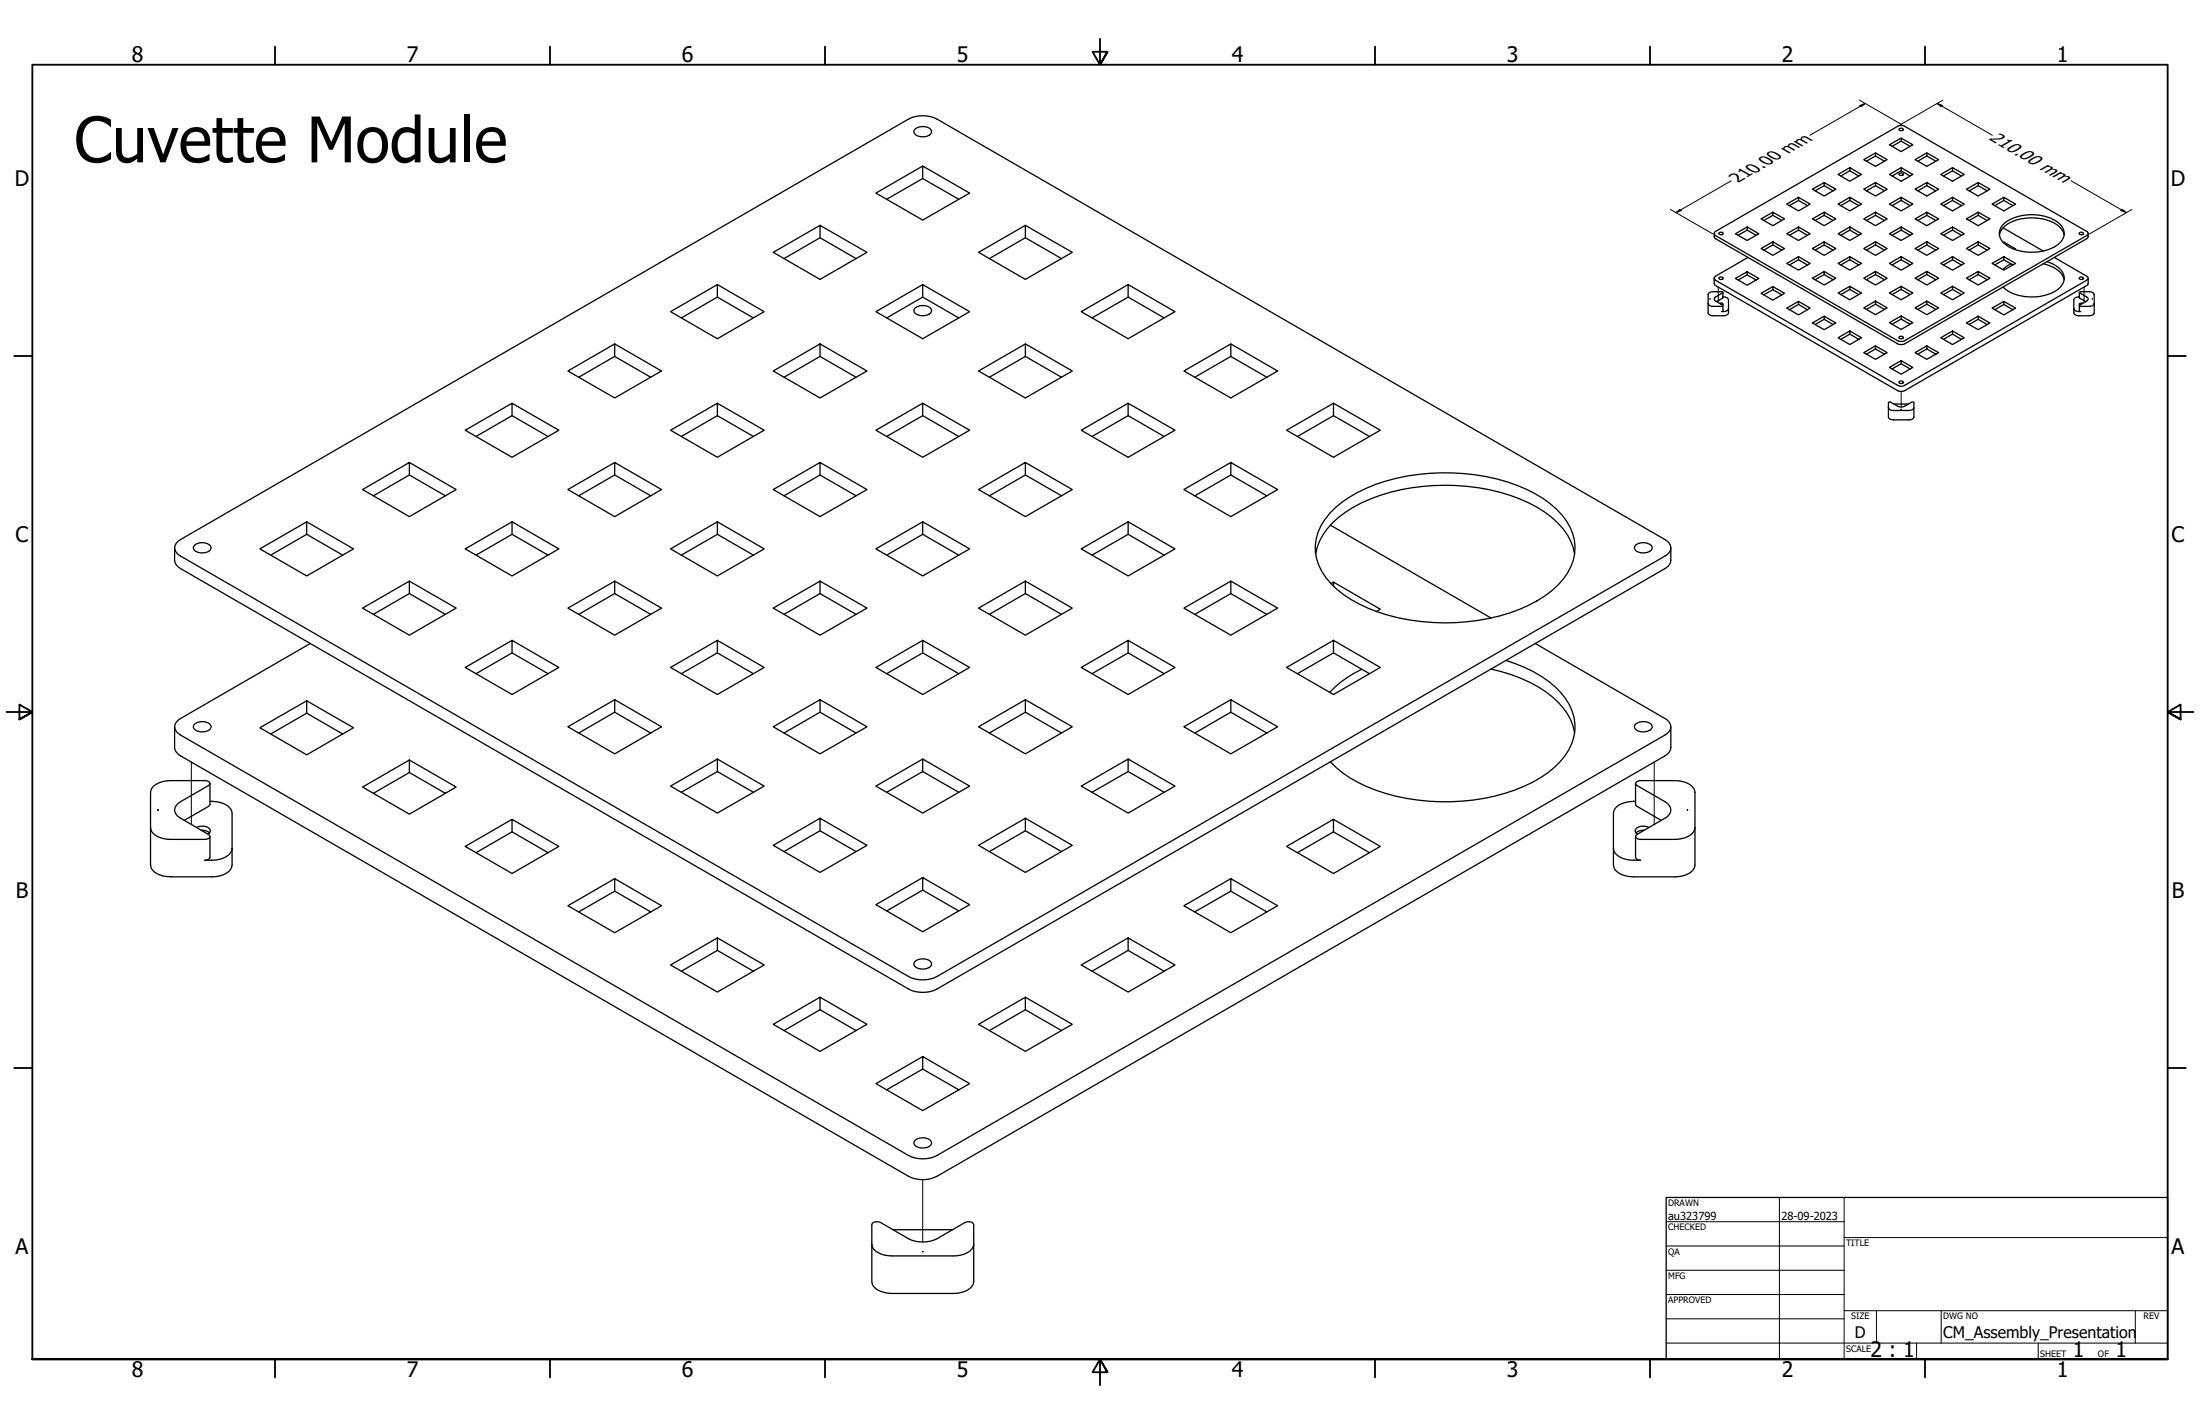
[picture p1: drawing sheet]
<svg xmlns="http://www.w3.org/2000/svg" width="864mm" height="559mm" viewBox="0 0 864 559" stroke-linecap="round" stroke-linejoin="round" font-family="sans-serif">
<!-- layer: Tweak Trail (ANSI) -->
<path d="M674.5 112.6v6.1M818.1 112.6v6.1M746.3 153.6v6.1M75.1 299v24.6M649.4 299v24.6M362.2 462.9v24.5" fill="none" stroke="#000" stroke-width=".39"/>
<!-- layer: Visible (ANSI) -->
<g fill="none" stroke="#000" stroke-width=".51">
<path d="M359.4 50.5a4.7 4.7 0 0 1 6.2 .8 1.93 1.93 0 0 1-1.8 2.2 3.9 3.9 0 0 1-5.1-1.7zM736.2 60l-4.6 2.7 4.6 2.6 4.6-2.6-4.6-2.7v1.2M742.7 57.4l3.6-2 3.5 2M745.4 50.6l1-.3 .6 .2a.78 .78 0 0 1-.7 .9 .78 .78 0 0 1-.9-.8zM746.3 54.2l-4.6 2.6 4.6 2.7 4.6-2.7-4.6-2.6v1.2M756.4 60l-4.6 2.7 4.6 2.6 4.6-2.6-4.6-2.7v1.2M348.1 78.2l14.1-8.1 14.1 8.1M362.2 65.2l-18.4 10.6 18.4 10.6 18.4-10.6-18.4-10.6v4.9M706 77.4l-4.6 2.7 4.6 2.7 4.6-2.7-4.6-2.7v1.3M712.5 74.9l3.6-2 3.5 2M716.1 71.6l-4.6 2.7 4.6 2.6 4.5-2.6-4.5-2.7v1.3M722.6 69.1l3.5-2.1 3.6 2.1"/>
<path d="M726.1 65.8l-4.6 2.7 4.6 2.6 4.6-2.6-4.6-2.7v1.2M726.1 77.4l-4.6 2.7 4.6 2.7 4.6-2.7-4.6-2.7v1.3M732.7 63.2l3.5-2 3.5 2M732.7 74.9l3.5-2 3.5 2M736.2 71.6l-4.6 2.7 4.6 2.6 4.6-2.6-4.6-2.7v1.3M742.7 69.1l3.6-2.1 3.5 2.1M745.7 68l1.3 .1a.79 .79 0 0 1-.7 .8 .79 .79 0 0 1-.9-.7zM746.3 65.8l-4.6 2.7 4.6 2.6 4.6-2.6-4.6-2.7v1.2M746.3 77.4l-4.6 2.7 4.6 2.7 4.6-2.7-4.6-2.7v1.3M752.8 63.2l3.6-2 3.5 2M752.8 74.9l3.6-2 3.5 2M756.4 71.6l-4.6 2.7 4.6 2.6 4.6-2.6-4.6-2.7v1.3"/>
<path d="M762.9 69.1l3.5-2.1 3.6 2.1M766.4 65.8l-4.6 2.7 4.6 2.6 4.7-2.6-4.7-2.7v1.2M766.4 77.4l-4.6 2.7 4.6 2.7 4.7-2.7-4.7-2.7v1.3M773 74.9l3.5-2 3.5 2M776.5 71.6l-4.6 2.7 4.6 2.6 4.6-2.6-4.6-2.7v1.3M786.6 77.4l-4.6 2.7 4.6 2.7 4.6-2.7-4.6-2.7v1.3M321.9 88.4l-18.4 10.6 18.4 10.6 18.4-10.6-18.4-10.6v4.9M402.5 88.4l-18.4 10.6 18.4 10.6 18.4-10.6-18.4-10.6v4.9M672.9 91.6v1.5l.5 .6 71.5 41.2 1.1 .3 1.7-.3 71.4-41.2 .6-.6v-1.5M673.1 91.1l71.8-41.5 1.7-.4 1.1 .4 71.4 41.2 .6 .6-.6 1.1-71.4 41.2-1.1 .3-1.7-.3-71.5-41.2a.83 .83 0 0 1-.3-1.4zM674.8 91.4l.9-.3 .6 .3a.78 .78 0 0 1-.7 .8 .78 .78 0 0 1-.8-.8zM682.3 92.3l3.5-2 3.6 2"/>
<path d="M685.8 89.1l-4.6 2.6 4.6 2.7 4.6-2.7-4.6-2.6v1.2M692.4 86.5l3.5-2 3.5 2M692.4 98.2l3.5-2.1 3.5 2.1M695.9 83.3l-4.6 2.6 4.6 2.7 4.6-2.7-4.6-2.6v1.2M695.9 94.9l-4.6 2.6 4.6 2.7 4.6-2.7-4.6-2.6v1.2M702.4 80.7l3.6-2 3.5 2M702.4 92.3l3.6-2 3.5 2M706 89.1l-4.6 2.6 4.6 2.7 4.6-2.7-4.6-2.6v1.2M712.5 86.5l3.6-2 3.5 2M712.5 98.2l3.6-2.1 3.5 2.1M716.1 83.3l-4.6 2.6 4.6 2.7 4.5-2.7-4.5-2.6v1.2M716.1 94.9l-4.6 2.6 4.6 2.7 4.5-2.7-4.5-2.6v1.2"/>
<path d="M722.6 80.7l3.5-2 3.6 2M722.6 92.3l3.5-2 3.6 2M726.1 89.1l-4.6 2.6 4.6 2.7 4.6-2.7-4.6-2.6v1.2M732.7 86.5l3.5-2 3.5 2M732.7 98.2l3.5-2.1 3.5 2.1M736.2 83.3l-4.6 2.6 4.6 2.7 4.6-2.7-4.6-2.6v1.2M736.2 94.9l-4.6 2.6 4.6 2.7 4.6-2.7-4.6-2.6v1.2M742.7 80.7l3.6-2 3.5 2M742.7 92.3l3.6-2 3.5 2M746.3 89.1l-4.6 2.6 4.6 2.7 4.6-2.7-4.6-2.6v1.2M752.8 86.5l3.6-2 3.5 2M752.8 98.2l3.6-2.1 3.5 2.1"/>
<path d="M756.4 83.3l-4.6 2.6 4.6 2.7 4.6-2.7-4.6-2.6v1.2M756.4 94.9l-4.6 2.6 4.6 2.7 4.6-2.7-4.6-2.6v1.2M762.9 80.7l3.5-2 3.6 2M762.9 92.3l3.5-2 3.6 2M766.4 89.1l-4.6 2.6 4.6 2.7 4.7-2.7-4.7-2.6v1.2M773 86.5l3.5-2 3.5 2M773 98.2l3.5-2.1 3.5 2.1M776.5 83.3l-4.6 2.6 4.6 2.7 4.6-2.7-4.6-2.6v1.2M776.5 94.9l-4.6 2.6 4.6 2.7 4.6-2.7-4.6-2.6v1.2M783 80.7l3.6-2 3.6 2M784.9 92.2a8.5 8.5 0 0 1 6.6-5.8 19.1 19.1 0 0 1 16.7 2.4 5.7 5.7 0 0 1 2.1 3.4M786.2 88.2a18.1 18.1 0 0 1 17.5-3 8.6 8.6 0 0 1 6.6 5.9 6.6 6.6 0 0 1-4.9 6.3 18.6 18.6 0 0 1-19-2.2 4.8 4.8 0 0 1-.2-7z"/>
<path d="M786.3 89.4l15.7 9.1M786.6 95.4v-.4l4.6 2.7-.4 .2M786.6 95l-.3 .1M816.2 91.4l.9-.3 .7 .3a.78 .78 0 0 1-.8 .8 .78 .78 0 0 1-.8-.8zM281.6 111.7l-18.4 10.6 18.4 10.6 18.4-10.6-18.4-10.6v4.9M307.8 101.5l14.1-8.2 14.1 8.2M362.2 111.7l-18.4 10.6 18.4 10.6 18.4-10.6-18.4-10.6v4.9M388.4 101.5l14.1-8.2 14.2 8.2M442.8 111.7l-18.4 10.6 18.4 10.6 18.4-10.6-18.4-10.6v4.9M670.5 119.1l.4 .7 1 .4h4l.4-.1-.1-.4M671.2 117.3h.1M672.9 109.2v2.3l.5 .6 71.5 41.2 1.1 .3 1.7-.3 71.4-41.2 .6-.6v-2.3"/>
<path d="M674.8 109l.9-.3 .6 .2a.79 .79 0 0 1-.7 .8 .79 .79 0 0 1-.8-.7zM675 119l1.3 .1-.2 .6M675.5 119.3l.8 .3M676.3 119.9v2.1l-.4 .3 1.2-.1a1.44 1.44 0 0 0 1.4-1.1M676.3 116.5h.8a1.44 1.44 0 0 1 1.4 1.1v5.2a1.64 1.64 0 0 1-2 1.1h-4.6l-1.3-.8v-7.8l1.3-.8 4.4 .1-2.9 1.9a.85 .85 0 0 0-.5 .8 .85 .85 0 0 0 .5 .9l2.8 1.5M676.3 114.7v2.2l-2.5 1.5M685.8 106.6l-4.6 2.7 4.6 2.6 4.6-2.6-4.6-2.7v1.3l3.6 2M685.8 107.9l-3.5 2M686.2 101l-12.8 7.4a.85 .85 0 0 0-.5 .8 .85 .85 0 0 0 .5 .8l71.5 41.2 1.7 .4 1.1-.4 71.8-41.5 .2-.7-.6-.6-12.7-7.4M695.9 112.4l-4.6 2.7 4.6 2.7 4.6-2.7-4.6-2.7v1.3l3.5 2M695.9 113.7l-3.5 2M702.4 104l3.6-2.1 3.5 2.1"/>
<path d="M706 118.3l-4.6 2.6 4.6 2.7 4.6-2.7-4.6-2.6v1.2l3.5 2M706 100.7l-4.6 2.7 4.6 2.6 4.6-2.6-4.6-2.7v1.2M706 119.5l-3.6 2M712.5 109.8l3.6-2.1 3.5 2.1M716.1 106.5l-4.6 2.7 4.6 2.6 4.5-2.6-4.5-2.7v1.2M722.6 104l3.5-2.1 3.6 2.1M722.6 115.6l3.5-2 3.6 2M726.1 100.7l-4.6 2.7 4.6 2.6 4.6-2.6-4.6-2.7v1.2M726.1 112.4l-4.6 2.6 4.6 2.6 4.6-2.6-4.6-2.6v1.2M732.7 109.8l3.5-2.1 3.5 2.1M736.2 106.5l-4.6 2.7 4.6 2.6 4.6-2.6-4.6-2.7v1.2M736.2 118.2l-4.6 2.6 4.6 2.7 4.6-2.7-4.6-2.6v1.2"/>
<path d="M742.7 104l3.6-2.1 3.5 2.1M742.7 115.6l3.6-2 3.5 2M746.3 100.7l-4.6 2.7 4.6 2.6 4.6-2.6-4.6-2.7v1.2M746.3 112.4l-4.6 2.6 4.6 2.6 4.6-2.6-4.6-2.6v1.2M752.8 109.8l3.6-2.1 3.5 2.1M756.4 106.5l-4.6 2.7 4.6 2.6 4.6-2.6-4.6-2.7v1.2M756.4 118.2l-4.6 2.6 4.6 2.7 4.6-2.7-4.6-2.6v1.2M762.9 104l3.5-2.1 3.6 2.1M762.9 115.6l3.5-2 3.6 2M766.4 100.7l-4.6 2.7 4.6 2.6 4.7-2.6-4.7-2.7v1.2M766.4 112.4l-4.6 2.6 4.6 2.6 4.7-2.6-4.7-2.6v1.2M773 109.8l3.5-2.1 3.5 2.1"/>
<path d="M776.5 106.5l-4.6 2.7 4.6 2.6 4.6-2.6-4.6-2.7v1.2M783 104l3.6-2.1 3.6 2.1M786.6 118.3l-4.6 2.6 4.6 2.7 4.6-2.7-4.6-2.6v1.2l3.6 2M786.6 100.7l-4.6 2.7 4.6 2.6 4.6-2.6-4.6-2.7v1.2M786.6 119.5l-3.6 2M789.4 103.5l-1.8 1.1-1.4 1.2M802 103.5a9.9 9.9 0 0 1 8.3 6.3M803.5 102.7a8.7 8.7 0 0 1 6.8 5.8 6.6 6.6 0 0 1-4.9 6.5 19.6 19.6 0 0 1-18.3-1.6l-.8-.8M816.2 109l.9-.3 .7 .2a.79 .79 0 0 1-.8 .8 .79 .79 0 0 1-.8-.7zM816.2 114.7l.1 2.2 2.5 1.5M816.2 116.5h-.7a1.44 1.44 0 0 0-1.4 1.1v5.2a1.64 1.64 0 0 0 2 1.1h4.6a1.44 1.44 0 0 0 1.4-1.1v-7.2a1.64 1.64 0 0 0-2-1.1l-3.8 .1 3.4 2.6-.6 1-2.7 1.5M816.2 119.9v2.1l.5 .3-1.2-.1a1.44 1.44 0 0 1-1.4-1.1"/>
<path d="M817.1 119.3l-.8 .3M817.6 119l-1.3 .1 .1 .6M821.4 117.3h.1M822.1 119.1a1.64 1.64 0 0 1-2 1.1h-3.4l-.4-.1 .1-.4M241.3 135l-18.4 10.6 18.4 10.6 18.4-10.6-18.4-10.6v4.9M267.5 124.8l14.1-8.2 14.1 8.2M321.9 135l-18.4 10.6 18.4 10.6 18.4-10.6-18.4-10.6v4.9M348.1 124.8l14.1-8.2 14.1 8.2M359.4 120.7a4.7 4.7 0 0 1 6.2 .8 1.92 1.92 0 0 1-1.8 2.2 3.9 3.9 0 0 1-5.1-1.7zM402.5 135l-18.4 10.6 18.4 10.6 18.4-10.6-18.4-10.6v4.9M428.7 124.8l14.1-8.2 14.2 8.2M483.2 135l-18.5 10.6 18.5 10.6 18.3-10.6-18.3-10.6v4.9"/>
<path d="M716.1 124.1l-4.6 2.6 4.6 2.7 4.5-2.7-4.5-2.6v1.2l3.5 2M716.1 125.3l-3.6 2M726.1 129.9l-4.6 2.6 4.6 2.7 4.6-2.7-4.6-2.6v1.2l3.6 2.1M726.1 131.1l-3.5 2.1M732.7 121.4l3.5-2 3.5 2M736.2 135.7l-4.6 2.7 4.6 2.6 4.6-2.6-4.6-2.7v1.2l3.5 2.1M736.2 136.9l-3.5 2.1M742.7 127.3l3.6-2.1 3.5 2.1M745.7 132.1l1.3 .1a.79 .79 0 0 1-.7 .8 .79 .79 0 0 1-.9-.7zM746.3 124l-4.6 2.6 4.6 2.7 4.6-2.7-4.6-2.6v1.2M752.8 121.4l3.6-2 3.5 2M756.4 135.7l-4.6 2.7 4.6 2.6 4.6-2.6-4.6-2.7v1.2l3.5 2.1"/>
<path d="M756.4 136.9l-3.6 2.1M766.4 129.9l-4.6 2.6 4.6 2.7 4.7-2.7-4.7-2.6v1.2l3.6 2.1M766.4 131.1l-3.5 2.1M776.5 124.1l-4.6 2.6 4.6 2.7 4.6-2.7-4.6-2.6v1.2l3.5 2M776.5 125.3l-3.5 2M201 158.2l-18.4 10.6 18.4 10.7 18.4-10.7-18.4-10.6v4.9M227.2 148l14.1-8.1 14.1 8.1M281.6 158.2l-18.4 10.6 18.4 10.7 18.4-10.7-18.4-10.6v4.9M307.8 148l14.1-8.1 14.1 8.1M362.2 158.2l-18.4 10.6 18.4 10.7 18.4-10.7-18.4-10.6v4.9M388.4 148l14.1-8.1 14.2 8.1M442.8 158.2l-18.4 10.6 18.4 10.7 18.4-10.7-18.4-10.6v4.9"/>
<path d="M469 148l14.2-8.1 14.1 8.1M523.5 158.2l-18.5 10.6 18.5 10.7 18.3-10.7-18.3-10.6v4.9M741.3 159.9l.4 .7 1 .4h7.2a1.44 1.44 0 0 0 1.4-1.1M741.4 157.9l.7-.1 3.3 1.8 1.2 .1 4.4-2 .3 .3v5.6a1.64 1.64 0 0 1-2 1.2h-6l-1.6-.5-.4-.7zM743.4 158.5h5.8M745.4 149.8l.6-.3 1 .2a.78 .78 0 0 1-.7 .9 .78 .78 0 0 1-.9-.8zM746.3 141.5l-4.6 2.7 4.6 2.7 4.6-2.7-4.6-2.7v1.2l3.5 2.1M746.3 142.7l-3.6 2.1M186.9 171.3l14.1-8.2 14.1 8.2M267.5 171.3l14.1-8.2 14.1 8.2M348.1 171.3l14.1-8.2 14.1 8.2M428.7 171.3l14.1-8.2 14.2 8.2"/>
<path d="M509.3 171.3l14.2-8.2 14.1 8.2M746.3 160.7h.1M146.6 194.6l14.1-8.2 14.1 8.2M160.7 181.5l-18.4 10.6 18.4 10.6 18.4-10.6-18.4-10.6v4.9M227.2 194.6l14.1-8.2 14.1 8.2M241.3 181.5l-18.4 10.6 18.4 10.6 18.4-10.6-18.4-10.6v4.9M307.8 194.6l14.1-8.2 14.1 8.2M321.9 181.5l-18.4 10.6 18.4 10.6 18.4-10.6-18.4-10.6v4.9M388.4 194.6l14.1-8.2 14.2 8.2M402.5 181.5l-18.4 10.6 18.4 10.6 18.4-10.6-18.4-10.6v4.9M469 194.6l14.2-8.2 14.1 8.2M483.2 181.5l-18.5 10.6 18.5 10.6 18.3-10.6-18.3-10.6v4.9"/>
<path d="M524.2 199.2a62.1 62.1 0 0 1 36.9-13.4 76.7 76.7 0 0 1 41.4 7.9 30.6 30.6 0 0 1 14.9 15.8 19.3 19.3 0 0 1-5.9 20.1 55.8 55.8 0 0 1-31.4 13.9 81 81 0 0 1-46.4-6.4 30 30 0 0 1-16.9-17.9 19.1 19.1 0 0 1 5.1-17.7zM68.5 215v4.9a4 4 0 0 0 2.4 3.2l285.7 165a12.5 12.5 0 0 0 11.3 0l285.6-165a3.9 3.9 0 0 0 2.4-3.2v-4.9M69.9 212.4l286.7-165.6a12.5 12.5 0 0 1 11.3 0l285.6 164.9a3.4 3.4 0 0 1 2.4 3.3 3.4 3.4 0 0 1-2.4 3.2l-285.6 165a12.5 12.5 0 0 1-11.3 0l-285.7-165a3.3 3.3 0 0 1-1-5.8zM76.5 213.8a4.7 4.7 0 0 1 6.3 .7 2.01 2.01 0 0 1-1.9 2.3 4 4 0 0 1-5-1.7zM106.3 217.8l14.1-8.1 14.1 8.1M120.4 204.8l-18.4 10.6 18.4 10.6 18.4-10.6-18.4-10.6v4.9M186.9 217.8l14.1-8.1 14.1 8.1M201 204.8l-18.4 10.6 18.4 10.6 18.4-10.6-18.4-10.6v4.9M267.5 217.8l14.1-8.1 14.1 8.1M281.6 204.8l-18.4 10.6 18.4 10.6 18.4-10.6-18.4-10.6v4.9M348.1 217.8l14.1-8.1 14.1 8.1M362.2 204.8l-18.4 10.6 18.4 10.6 18.4-10.6-18.4-10.6v4.9"/>
<path d="M428.7 217.8l14.1-8.1 14.2 8.1M442.8 204.8l-18.4 10.6 18.4 10.6 18.4-10.6-18.4-10.6v4.9M516.5 217.4a24.6 24.6 0 0 1 11.7-16.4 72.1 72.1 0 0 1 43.6-10.5 65.3 65.3 0 0 1 37.3 12.5 23.4 23.4 0 0 1 9 14.4M522.2 206.1l63.1 36.4M642.2 213.8a4.8 4.8 0 0 1 6.3 .7 2.01 2.01 0 0 1-1.9 2.3 3.9 3.9 0 0 1-5-1.7zM160.7 228l-18.4 10.6 18.4 10.7 18.4-10.7-18.4-10.6v4.9M241.3 228l-18.4 10.6 18.4 10.7 18.4-10.7-18.4-10.6v4.9M321.9 228l-18.4 10.6 18.4 10.7 18.4-10.7-18.4-10.6v4.9M402.5 228l-18.4 10.6 18.4 10.7 18.4-10.7-18.4-10.6v4.9M483.2 228l-18.5 10.6 18.5 10.7 18.3-10.7-18.3-10.6v4.9M523.5 230v-1.6l18.3 10.7-1.5 .8M523.5 228.4l-1.1 .6"/>
<path d="M121.8 252.5l-50.9 29.4a3.4 3.4 0 0 0-2.4 3.3 3.4 3.4 0 0 0 2.4 3.3l285.7 164.9a12.5 12.5 0 0 0 11.3 0l285.6-164.9a3.4 3.4 0 0 0 2.4-3.3 3.4 3.4 0 0 0-2.4-3.3l-50.8-29.4M146.6 241.1l14.1-8.2 14.1 8.2M201 251.3l-18.4 10.6 18.4 10.6 18.4-10.6-18.4-10.6v4.9M227.2 241.1l14.1-8.2 14.1 8.2M281.6 251.3l-18.4 10.6 18.4 10.6 18.4-10.6-18.4-10.6v4.9M307.8 241.1l14.1-8.2 14.1 8.2M362.2 251.3l-18.4 10.6 18.4 10.6 18.4-10.6-18.4-10.6v4.9M388.4 241.1l14.1-8.2 14.2 8.2M442.8 251.3l-18.4 10.6 18.4 10.6 18.4-10.6-18.4-10.6v4.9M469 241.1l14.2-8.2 14.1 8.2M523.5 251.3l-18.5 10.6 18.5 10.6 18.3-10.6-18.3-10.6v4.9M591.1 259.2a44.2 44.2 0 0 1 23.4 14.8 18.6 18.6 0 0 1-2 24.8 50.2 50.2 0 0 1-25.6 13.6 81.5 81.5 0 0 1-53.9-5.4 37.7 37.7 0 0 1-10.8-8"/>
<path d="M120.4 275l-18.4 10.6 18.4 10.6 18.4-10.6-18.4-10.6v4.9l14.1 8.1M120.4 279.9l-14.1 8.1M186.9 264.4l14.1-8.2 14.1 8.2M241.3 274.6l-18.4 10.6 18.4 10.6 18.4-10.6-18.4-10.6v4.9M267.5 264.4l14.1-8.2 14.1 8.2M321.9 274.6l-18.4 10.6 18.4 10.6 18.4-10.6-18.4-10.6v4.9M348.1 264.4l14.1-8.2 14.1 8.2M402.5 274.6l-18.4 10.6 18.4 10.6 18.4-10.6-18.4-10.6v4.9M428.7 264.4l14.1-8.2 14.2 8.2M483.2 274.6l-18.5 10.6 18.5 10.6 18.3-10.6-18.3-10.6v4.9M509.3 264.4l14.2-8.2 14.1 8.2M534.5 262.6a41.1 41.1 0 0 0-12.5 9.1"/>
<path d="M585.3 262.6a53.1 53.1 0 0 1 26.3 12.9 22 22 0 0 1 6.5 12.2M68.5 285.2v8.2a4.2 4.2 0 0 0 2.4 3.2l285.7 165a12.5 12.5 0 0 0 11.3 0l285.6-165a4 4 0 0 0 2.4-3.2v-8.2M76.5 284a4.7 4.7 0 0 1 6.3 .8 2.01 2.01 0 0 1-1.9 2.2 4 4 0 0 1-5-1.7zM160.7 298.2l-18.4 10.7 18.4 10.6 18.4-10.6-18.4-10.7v4.9l14.1 8.2M227.2 287.7l14.1-8.2 14.1 8.2M281.6 297.9l-18.4 10.6 18.4 10.6 18.4-10.6-18.4-10.6v4.9M307.8 287.7l14.1-8.2 14.1 8.2M362.2 297.9l-18.4 10.6 18.4 10.6 18.4-10.6-18.4-10.6v4.9M388.4 287.7l14.1-8.2 14.2 8.2M442.8 297.9l-18.4 10.6 18.4 10.6 18.4-10.6-18.4-10.6v4.9M469 287.7l14.2-8.2 14.1 8.2M642.2 284a4.8 4.8 0 0 1 6.3 .8 2.01 2.01 0 0 1-1.9 2.2 3.9 3.9 0 0 1-5-1.7z"/>
<path d="M62 317.8v.1M82.4 314.5a8.8 8.8 0 0 1 8.5 3.7l.2 21.3a5.4 5.4 0 0 1-5 4.2l-3 .4h-16a8.3 8.3 0 0 1-7.8-3.7l-.2-29.5a5.4 5.4 0 0 1 5-4.2l3-.4h13.3a1.44 1.44 0 0 1 1.9 1.6l-11.4 6.7a3.4 3.4 0 0 0-2.4 3.2 3.4 3.4 0 0 0 2.4 3.3l10.9 6.3 .6 .9a1.8 1.8 0 0 1-2 1.1h-13.3a8.3 8.3 0 0 1-7.8-3.7l-.2-.9M82.4 307.5l-.1 8.6-10 5.8M160.7 303.1l-14.1 8.2M267.5 310.9l14.1-8.1 14.1 8.1M348.1 310.9l14.1-8.1 14.1 8.1M428.7 310.9l14.1-8.1 14.2 8.1M642 307.5l.2 8.6 9.9 5.8M642 314.5a8.8 8.8 0 0 0-8.5 3.7l-.2 21.3a5.4 5.4 0 0 0 5 4.2l3 .4h16.1a8.3 8.3 0 0 0 7.8-3.7l.2-29.5a5.4 5.4 0 0 0-5-4.2l-3-.4h-13.4a1.43 1.43 0 0 0-1.8 1.6l11.3 6.7a3.4 3.4 0 0 1 2.4 3.2 3.4 3.4 0 0 1-2.4 3.3l-10.9 6.3-.6 .9a1.79 1.79 0 0 0 2 1.1h13.4a8.3 8.3 0 0 0 7.8-3.7l.2-.9M662.4 317.8v.1M77.1 324.7a4.3 4.3 0 0 1 5.4 .8l-.2 1.3-.6 .5M79 325.8a4.6 4.6 0 0 1 3.3 1"/>
<path d="M82.4 328.3v8.1a1.8 1.8 0 0 1-2 1.2 12.6 12.6 0 0 0 9.3-2.1l.8-.8 .6-1.7M201 321.5l-18.4 10.6 18.4 10.7 18.4-10.7-18.4-10.6v4.9l14.1 8.2M201 326.4l-14.1 8.2M307.8 334.2l14.1-8.2 14.1 8.2M321.9 321.1l-18.4 10.6 18.4 10.6 18.4-10.6-18.4-10.6v4.9M388.4 334.2l14.1-8.2 14.2 8.2M402.5 321.1l-18.4 10.6 18.4 10.6 18.4-10.6-18.4-10.6v4.9M523.5 321.5l-18.5 10.6 18.5 10.7 18.3-10.7-18.3-10.6v4.9l14.1 8.2M523.5 326.4l-14.2 8.2M642 328.3v8.1a1.79 1.79 0 0 0 2 1.2 11.8 11.8 0 0 1-10.1-2.9l-.6-1.7M645.4 325.8a4.4 4.4 0 0 0-3.2 1M647.3 324.7a4.3 4.3 0 0 0-5.3 .8l-.1 .7 .9 1.1"/>
<path d="M241.3 344.8l-18.4 10.6 18.4 10.6 18.4-10.6-18.4-10.6v4.9l14.1 8.1M241.3 349.7l-14.1 8.1M348.1 357.5l14.1-8.2 14.1 8.2M362.2 344.4l-18.4 10.6 18.4 10.6 18.4-10.6-18.4-10.6v4.9M483.2 344.8l-18.5 10.6 18.5 10.6 18.3-10.6-18.3-10.6v4.9l14.1 8.1M483.2 349.7l-14.2 8.1M281.6 368l-18.4 10.7 18.4 10.6 18.4-10.6-18.4-10.7v5l14.1 8.1M281.6 373l-14.1 8.1M359.4 377.1a4.7 4.7 0 0 1 6.2 .8 1.88 1.88 0 0 1-1.8 2.2 3.9 3.9 0 0 1-5.1-1.7zM442.8 368l-18.4 10.7 18.4 10.6 18.4-10.6-18.4-10.7v5l14.2 8.1M442.8 373l-14.1 8.1M321.9 391.3l-18.4 10.7 18.4 10.6 18.4-10.6-18.4-10.7v4.9l14.1 8.2"/>
<path d="M321.9 396.2l-14.1 8.2M402.5 391.3l-18.4 10.7 18.4 10.6 18.4-10.6-18.4-10.7v4.9l14.2 8.2M402.5 396.2l-14.1 8.2M362.2 414.6l-18.4 10.6 18.4 10.6 18.4-10.6-18.4-10.6v4.9l14.1 8.2M362.2 419.5l-14.1 8.2M359.4 447.3a4.7 4.7 0 0 1 6.2 .8 1.92 1.92 0 0 1-1.8 2.2 3.9 3.9 0 0 1-5.1-1.7zM342.2 488.2a5.4 5.4 0 0 0 5 4.3l3 .3h24a8.4 8.4 0 0 0 7.9-3.6l.1-1M342.4 480.1a2.88 2.88 0 0 1 3.3-.4l10.9 6.4a12.8 12.8 0 0 0 11.3 0l10.9-6.4a2.44 2.44 0 0 1 3.4 .9v22.3a5.4 5.4 0 0 1-4.9 4.3l-3.1 .4h-24a8.5 8.5 0 0 1-7.8-3.7zM350.5 482.6h23.4M362.1 491.2h.2z"/>
</g>
<!-- layer: Border (ANSI) -->
<g fill="none" stroke="#000" stroke-width=".72">
<path d="M107.9 18.3v7.1M215.9 18.3v7.1M323.8 18.3v7.1M431.8 15.2v10.2l-2.9-5.1h5.8l-2.9 5.1 2.9-5.1M539.8 18.3v7.1M647.7 18.3v7.1M755.6 18.3v7.1M5.6 139.7h7.1M850.9 139.7h7.1M2.5 279.4h10.2l-5.1-2.9v5.8l5.1-2.9-5.1 2.9M861.1 279.4h-10.2l5.1-2.9v5.8l-5.1-2.9 5.1 2.9M5.6 419.1h7.1"/>
<path d="M850.9 419.1h7.1M12.7 533.4v-508h838.2v508h-838.2h838.2M107.9 533.4v7.1M215.9 533.4v7.1M323.8 533.4v7.1M434.7 538.5l-2.9-5.1 2.9 5.1h-5.8l2.9-5.1v10.2M539.8 533.4v7.1M647.7 533.4v7.1M755.6 533.4v7.1"/>
</g>
<!-- layer: Title (ANSI) -->
<g fill="none" stroke="#000" stroke-width=".39">
<path d="M654 479.4h69.9M698.5 469.9v63.5M723.9 469.9v63.5M654 488.9h69.9M654 498.5h69.9M723.9 485.6h127M654 508h69.9M654 517.5h69.9M723.9 514.3h127M736.6 514.3v12.7M762 514.3v12.7M838.2 514.3v12.7"/>
<path d="M654 527h196.9M752.3 527v6.4M800.1 527v6.4"/>
</g>
<path d="M654 469.9h196.9v63.5h-196.9z" fill="none" stroke="#000" stroke-width=".51"/>
<!-- layer: Dimension (ANSI) -->
<path d="M729.9 39.3l16.7 9.6M762.7 39.3l-16.7 9.6M730 41.4l2.2-.8-1.5 1.2zM732.2 40.6l-21.7 12.5M760.4 40.6l2.2 .8-.8 .4zM760.4 40.6l21.7 12.5M679.6 71l-21.7 12.4M813 71l21.7 12.4M655.7 82.2l16.6 9.6M657.9 83.4l1.4-1.1 .7 .3zM832.6 82.6l.6-.3 1.5 1.1zM836.9 82.2l-16.6 9.6" fill="none" stroke="#000" stroke-width=".39"/>
<g fill="#000">
<path d="M730 41.4l2.2-.8-1.5 1.2z" fill-rule="evenodd"/>
<path d="M760.4 40.6l2.2 .8-.8 .4z" fill-rule="evenodd"/>
<path d="M657.9 83.4l1.4-1.1 .7 .3z" fill-rule="evenodd"/>
<path d="M832.6 82.6l.6-.3 1.5 1.1z" fill-rule="evenodd"/>
</g>
<text font-size="24.7" x="29.1" y="63.7">Cuvette Module</text>
<g font-size="8.4">
<text x="51.7" y="24.4">8</text>
<text x="159.6" y="24.4">7</text>
<text x="267.6" y="24.4">6</text>
<text x="375.5" y="24.4">5</text>
<text x="483.5" y="24.4">4</text>
<text x="591.4" y="24.4">3</text>
<text x="699.4" y="24.4">2</text>
<text x="807.3" y="24.4">1</text>
<text x="5.8" y="72.9">D</text>
<text x="852.1" y="72.9">D</text>
<text x="6.1" y="212.6">C</text>
<text x="852.5" y="212.6">C</text>
<text x="6.2" y="352.3">B</text>
<text x="852.5" y="352.3">B</text>
<text x="6.1" y="492">A</text>
<text x="852.4" y="492">A</text>
<text x="734.2" y="532.6">2 : 1</text>
<text x="813.7" y="532.6">1</text>
<text x="830.5" y="532.6">1</text>
<text x="51.7" y="540.5">8</text>
<text x="159.6" y="540.5">7</text>
<text x="267.6" y="540.5">6</text>
<text x="375.5" y="540.5">5</text>
<text x="483.5" y="540.5">4</text>
<text x="591.4" y="540.5">3</text>
<text x="699.4" y="540.5">2</text>
<text x="807.3" y="540.5">1</text>
</g>
<g font-size="6.8">
<text x="780.5" y="54.7" transform="rotate(30 780.5 54.7)">210.00 mm</text>
<text x="682.3" y="71.9" transform="rotate(-30 682.3 71.9)">210.00 mm</text>
</g>
<g font-size="6.3">
<text x="728.1" y="524.9">D</text>
<text x="762.8" y="525">CM_Assembly_Presentation</text>
</g>
<g font-size="4.4">
<text x="654.8" y="478.6">au323799</text>
<text x="699.3" y="478.6">28-09-2023</text>
</g>
<g font-size="3.5">
<text x="654.8" y="473.2">DRAWN</text>
<text x="654.8" y="482.8">CHECKED</text>
<text x="724.7" y="488.9">TITLE</text>
<text x="654.8" y="492.3">QA</text>
<text x="654.8" y="501.8">MFG</text>
<text x="654.8" y="511.3">APPROVED</text>
<text x="726.7" y="517.7">SIZE</text>
<text x="762.8" y="517.7">DWG NO</text>
<text x="841.4" y="517.7">REV</text>
<text x="724.7" y="530.4">SCALE</text>
<text x="800.9" y="532.6">SHEET</text>
<text x="823.6" y="532.6">OF</text>
</g>
</svg>
